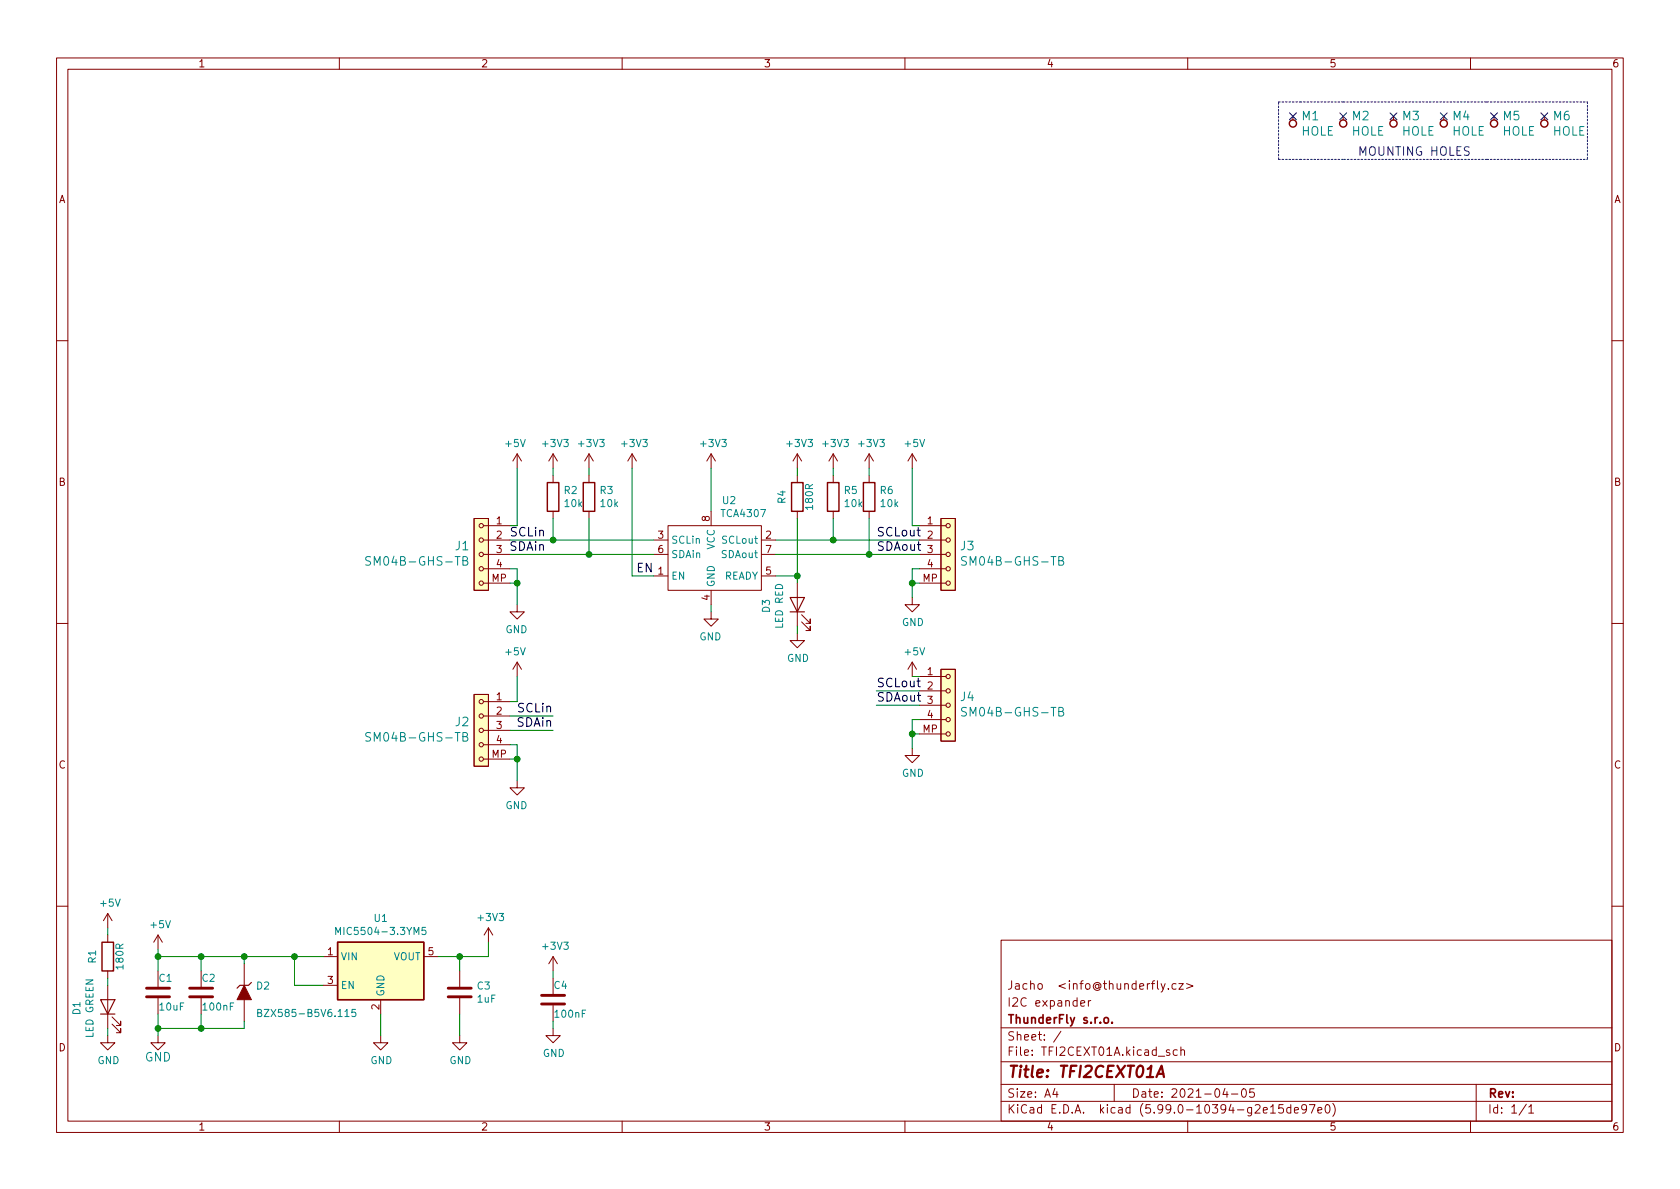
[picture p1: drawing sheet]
<svg xmlns="http://www.w3.org/2000/svg" width="297mm" height="210mm" viewBox="0 0 297 210" stroke-linecap="round" stroke-linejoin="round" font-family="sans-serif">
<g fill="none" stroke="#840000" stroke-width=".18">
<path d="M10 10.2h277v190.1h-277zM12 12.2h273v186.1h-273zM60 10.2v2M110 10.2v2M160 10.2v2M210 10.2v2M260 10.2v2M228.6 20.6v.6M237.5 20.6v.6M246.4 20.6v.6M255.3 20.6v.6M264.2 20.6v.6"/>
<path d="M273 20.6v.6M10 60.2h2M285 60.2h2M83.8 91.7h2.6v12.7h-2.6zM85.5 98h4.7M85.5 95.5h4.7M85.5 93h4.7M91.4 80.3v2.5M91.4 80.3l.8 1.2M91.4 80.3l-.7 1.2M97.8 80.3v2.5M97.8 84.1v1.2"/>
<path d="M97.8 90.4v1.3M97.8 80.3l-.8 1.2M97.8 80.3l.8 1.2M104.1 80.3l-.7 1.2M104.1 80.3v2.5M104.1 84.1v1.2M104.1 90.4v1.3M104.1 80.3l.8 1.2M111.8 80.3l-.8 1.2M111.8 80.3v2.5M111.8 80.3l.7 1.2M115.6 98h2.5"/>
<path d="M115.6 95.5h2.5M118.1 93h16.5v11.4h-16.5zM125.7 80.3l-.7 1.2M125.7 80.3v2.5M125.7 90.4v2.6M125.7 80.3l.8 1.2M134.6 98h2.6M134.6 95.5h2.6M141 80.3v2.5M141 84.1v1.2M141 90.4v1.3M141 80.3l-.8 1.2"/>
<path d="M141 80.3l.7 1.2M147.3 80.3v2.5M147.3 84.1v1.2M147.3 90.4v1.3M147.3 80.3l-.7 1.2M147.3 80.3l.8 1.2M153.7 80.3v2.5M153.7 84.1v1.2M153.7 90.4v1.3M153.7 80.3l-.8 1.2M153.7 80.3l.7 1.2M161.3 80.3v2.5"/>
<path d="M161.3 80.3l-.8 1.2M161.3 80.3l.8 1.2M162.6 98h4.7M162.6 95.5h4.7M162.6 93h4.7M166.4 91.7h2.5v12.7h-2.5zM10 110.2h2M85.5 103.1h4.7M85.5 100.6h4.7M91.4 106.9v1.3h-1.2l1.2 1.3 1.3-1.3h-1.3M91.4 117.1l.8 1.3M91.4 117.1v2.5"/>
<path d="M91.4 117.1l-.7 1.3M115.6 101.8h2.5M125.7 108.2v1.3h-1.2l1.2 1.2 1.3-1.2h-1.3M125.7 104.4v2.5M134.6 101.8h2.6M141 112v1.3h1.2l-1.2 1.2-1.3-1.2h1.3M141 103.1v7.6M141.7 110l1.6 1.5v-.8v.8h-.8M141.7 108.7l1.6 1.5v-.7v.7h-.8M161.3 105.7v1.2h1.3l-1.3 1.3-1.3-1.3h1.3M161.3 117.1l-.8 1.3M161.3 117.1v2.5"/>
<path d="M161.3 117.1l.8 1.3M162.6 103.1h4.7M162.6 100.6h4.7M162.6 119.6h4.7M166.4 118.4h2.5v12.7h-2.5zM285 110.2h2M83.8 122.8h2.6v12.7h-2.6zM85.5 134.2h4.7M85.5 131.7h4.7M85.5 129.2h4.7M85.5 126.6h4.7M85.5 124.1h4.7"/>
<path d="M91.4 138v1.3h-1.2l1.2 1.3 1.3-1.3h-1.3M161.3 132.3v1.3h1.3l-1.3 1.3-1.3-1.3h1.3M162.6 129.8h4.7M162.6 127.2h4.7M162.6 124.7h4.7M162.6 122.2h4.7M10 160.2h2M19 161.5v2.6M19 165.3v1.3M19 171.7v1.3M19 174.2v7.7M19 161.5l-.7 1.3"/>
<path d="M19 161.5l.8 1.3M19.8 179.8l1.5 1.6v-.8v.8h-.7M27.9 165.3l-.7 1.3M27.9 165.3v2.6M27.9 171.7v2.8M27.9 176.5v2.8M27.9 165.3l.8 1.3M35.6 171.7v2.8M35.6 176.5v2.8M43.2 170.4v3.8M43.2 176.8v3.8M57.1 169.2h2.6"/>
<path d="M57.1 174.2h2.6M67.3 176.8v2.5M74.9 169.2h2.6M81.3 171.7v2.8M81.3 176.5v2.8M86.4 164.1l-.8 1.2M86.4 164.1v2.5M86.4 164.1l.7 1.2M97.8 169.2l-.8 1.2M97.8 169.2v2.5M97.8 173v2.8M97.8 177.8v2.8"/>
<path d="M97.8 169.2l.8 1.2M177 166.3h108v32h-108zM191.1 177.4l.7-.1-.1-.3-.4-.1-.2 .2v.8h.6M192.4 176.9v1M192.9 176.9l-.3 .1-.2 .2M205.3 173.9l.3 1M206 173.9l-.5 1.4-.2 .1M206.6 174.8v.1M207.9 174l-.4-.1-.3 .3v.4l.2 .3h.5M208.4 173.9h.8l-.8 1h.8M209.8 173.9l1.1 .5-1.1 .4M285 160.2h2"/>
<path d="M19 183.1v1.3h1.3l-1.3 1.3-1.2-1.3h1.2M19.8 181.1l1.5 1.5v-.7v.7h-.7M27.9 183.1v1.3h1.3l-1.3 1.3-1.2-1.3h1.2M60 198.3v2M67.3 183.1v1.3h1.3l-1.3 1.3-1.3-1.3h1.3M81.3 183.1v1.3h1.2l-1.2 1.3-1.3-1.3h1.3M97.8 181.9v1.2h1.3l-1.3 1.3-1.3-1.3h1.3M110 198.3v2M160 198.3v2M177 194.8h108M177 191.8h108M177 187.8h108"/>
<path d="M177 181.8h108M186.5 192.5l-.4 1h1M186.9 193v1M187.6 182.4l-1.3 1.9M197 191.8v3M206.8 185.7l-.4-.1-.2 .2 .1 .3 .5 .1v.4h-.6M208.1 185.7l-.4-.1-.3 .3v.4l.2 .3h.5M208.8 185.8l.2-.2 .4 .1v.9M208.8 185.1v1.5M210 198.3v2M216.6 192.5l-.4 1h.9M216.9 193v1"/>
<path d="M217.7 193.5h1.2M219.7 192.6l.2-.1a.81 .81 0 0 1 .5 .7 .81 .81 0 0 1-.3 .8h-.1a.81 .81 0 0 1-.6-.6 .81 .81 0 0 1 .3-.8zM221.7 192.5h-.7l-.1 .7 .2-.1 .5 .1 .2 .2-.1 .5-.2 .1-.6-.1M224.6 195.8l.5-.5v1.5M224.6 196.8h.9M226.9 195.3h-.8v.7l.2-.1 .5 .1 .1 .2v.5l-.3 .1-.5-.1M228.2 195.9l-.4-.1-.3 .3v.4l.1 .3h.6M228.2 195.3v1.5M228.9 196.3l.7-.1-.1-.3-.4-.1-.2 .2v.8h.6M231 196l-.3 .3h-.3l-.3-.3 .2-.6 .4-.1 .2 .2a.99 .99 0 0 1-.3 1.3h-.3M231.5 195.3h1l-.6 1.5M233 196.3l.7-.1-.1-.3-.4-.1-.2 .2 .1 .8h.5"/>
<path d="M234.4 195.5l.2-.2a.81 .81 0 0 1 .6 .7 .81 .81 0 0 1-.3 .8h-.1a.81 .81 0 0 1-.4-1.3zM235.6 195.1a1.72 1.72 0 0 1 0 2.3M260 198.3v2M261 191.8v6.5M269.9 195.3l-1.3 1.9M270.3 195.8l.4-.5v1.5M270.3 196.8h.9"/>
<circle cx="85.1" cy="93" r=".38"/>
<circle cx="85.1" cy="95.5" r=".38"/>
<circle cx="85.1" cy="98" r=".38"/>
<circle cx="167.6" cy="98" r=".38"/>
<circle cx="167.6" cy="95.5" r=".38"/>
<circle cx="167.6" cy="93" r=".38"/>
<circle cx="85.1" cy="103.1" r=".38"/>
<circle cx="85.1" cy="100.6" r=".38"/>
<circle cx="167.6" cy="103.1" r=".38"/>
<circle cx="167.6" cy="100.6" r=".38"/>
<circle cx="167.6" cy="119.6" r=".38"/>
<circle cx="85.1" cy="131.7" r=".38"/>
<circle cx="85.1" cy="134.2" r=".38"/>
<circle cx="85.1" cy="124.1" r=".38"/>
<circle cx="85.1" cy="129.2" r=".38"/>
<circle cx="85.1" cy="126.6" r=".38"/>
<circle cx="167.6" cy="124.7" r=".38"/>
<circle cx="167.6" cy="122.2" r=".38"/>
<circle cx="167.6" cy="127.2" r=".38"/>
<circle cx="167.6" cy="129.8" r=".38"/>
</g>
<path d="M204.5 190.5l.9-2 .4 2M204.7 189.9h1" fill="none" stroke="#840000" stroke-width=".4"/>
<path d="M195.3 180.1l.2-.2 .4 .2 .1 .5-.2 .3h-.3l-.2-.1zM196.6 180.8v.1" fill="none" stroke="#840000" stroke-width=".3"/>
<g fill="#ffffc2" stroke="#ffffc2" stroke-width=".18">
<path d="M83.8 91.7h2.6v12.7h-2.6z"/>
<path d="M59.7 166.6h15.2v10.2h-15.2z"/>
<path d="M166.4 91.7h2.5v12.7h-2.5z"/>
<path d="M166.4 118.4h2.5v12.7h-2.5z"/>
<path d="M83.8 122.8h2.6v12.7h-2.6z"/>
</g>
<path d="M65.5 98.5l-.6-.1-.2 .2v.4l.7 .3 .1 .4-.3 .2h-.5M81.9 99.1h.5l.2-.1 .1-.3-.2-.2-.6-.1v1.5h.5l.3-.2a.4 .4 0 0 0-.3-.6M170.9 98.5l-.6-.1-.3 .3 .2 .4 .6 .3v.4l-.2 .1h-.6M187.2 99.1h.7l.1-.2-.1-.4-.7-.1v1.5h.6l.3-.2a.4 .4 0 0 0-.4-.6M65.5 129.6l-.6-.1-.2 .2v.4l.7 .3 .1 .4-.3 .3-.5-.1M81.9 130.3h.5l.2-.2 .1-.3-.2-.2-.6-.1v1.6h.5l.3-.3a.4 .4 0 0 0-.3-.5M170.9 125.2l-.6-.1-.3 .3 .2 .3 .6 .3v.5l-.2 .1-.6-.1M187.2 125.8l.7-.1 .1-.2-.1-.3-.7-.1v1.5h.6l.3-.3a.4 .4 0 0 0-.4-.5M45.6 179.1l.5-.1 .1-.1v-.3l-.6-.1v1.3h.5l.1-.2 .1-.3-.3-.2M59.4 165.3v-1.3l.4 .9 .4-.9v1.3M62.9 178.5h-.6l-.1 .6 .2-.1h.4l.1 .2v.4l-.2 .2-.5-.2M75.3 164h-.6l-.1 .6 .2-.1h.4l.1 .2v.4l-.2 .2-.5-.2" fill="none" stroke="#008484" stroke-width=".18"/>
<g fill="none" stroke="#840000" stroke-width=".25">
<path d="M96.8 85.3h2v5.1h-2zM103.1 85.3h2.1v5.1h-2.1zM140 85.3h2v5.1h-2zM146.3 85.3h2v5.1h-2zM152.7 85.3h2v5.1h-2zM18 166.6h2.1v5.1h-2.1zM59.7 166.6h15.2v10.2h-15.2z"/>
<circle cx="228.6" cy="21.8" r=".63"/>
<circle cx="237.5" cy="21.8" r=".63"/>
<circle cx="246.4" cy="21.8" r=".63"/>
<circle cx="255.3" cy="21.8" r=".63"/>
<circle cx="264.2" cy="21.8" r=".63"/>
<circle cx="273" cy="21.8" r=".63"/>
</g>
<path d="M139.7 105.7h2.5l-1.2 2.5zM139.7 108.2h2.5M17.8 176.8h2.5l-1.3 2.5zM17.8 179.3h2.5M44.4 173.7l-.5 .5h-1.5l-.5 .5" fill="none" stroke="#840000" stroke-width=".2"/>
<path d="M25.9 176.3h4.1M25.9 174.7h4.1M33.5 176.3h4.1M33.5 174.7h4.1M79.2 176.3h4.1M79.2 174.7h4.1M95.8 177.5h4M95.8 176h4" fill="none" stroke="#840000" stroke-width=".51"/>
<path d="M43.2 174.2l1.2 2.6h-2.5z" fill="#840000" stroke="#840000" stroke-width=".18"/>
<path d="M226.1 18h3.8M229.9 18h7.6M237.5 18h25.4M262.9 18h17.8M280.7 18v10.2M226.1 28.2v-10.2M226.1 28.2h3.8M229.9 28.2h7.6M262.9 28.2h-25.4M262.9 28.2h17.8" fill="none" stroke="#0000c2" stroke-width=".18" stroke-dasharray=".3 .3"/>
<g fill="none" stroke="#008400" stroke-width=".18">
<path d="M90.2 95.5h25.4M90.2 98h25.4M91.4 82.8v10.2M97.8 82.8v1.3M97.8 91.7v3.8M104.1 82.8v1.3M104.1 91.7v6.3M111.8 82.8v19h3.8M125.7 82.8v7.6M137.2 95.5h25.4M137.2 98h25.4M141 82.8v1.3"/>
<path d="M141 91.7v11.4M147.3 82.8v1.3M147.3 91.7v3.8M153.7 82.8v1.3M153.7 91.7v6.3M161.3 82.8v10.2M90.2 103.1h1.2M90.2 100.6h1.2v6.3M91.4 119.6v4.5h-1.2M125.7 106.9v1.3M137.2 101.8h3.8M141 110.7v1.3"/>
<path d="M161.3 103.1h1.3M162.6 100.6h-1.3v5.1M90.2 129.2h7.6M90.2 131.7h1.2v6.3M90.2 134.2h1.2M90.2 126.6h7.6M154.9 122.2h7.7M154.9 124.7h7.7M161.3 129.8h1.3M162.6 127.2h-1.3v5.1M19 164.1v1.2M19 173v1.2"/>
<path d="M27.9 169.2h29.2M27.9 167.9v3.8M27.9 179.3v3.8M35.6 169.2v2.5M35.6 179.3v2.6M43.2 169.2v1.2M52.1 169.2v5h5M67.3 179.3v3.8M81.3 169.2v2.5M81.3 179.3v3.8M86.4 166.6v2.6h-8.9M97.8 171.7v1.3"/>
<path d="M19 181.9v1.2M43.2 180.6v1.3h-15.3M97.8 180.6v1.3"/>
</g>
<path d="M228 20l1.2 1.2M229.2 20l-1.2 1.2M236.9 20l1.2 1.2M238.1 20l-1.2 1.2M245.8 20l1.2 1.2M247 20l-1.2 1.2M254.7 20l1.2 1.2M255.9 20l-1.2 1.2M263.6 20l1.2 1.2M264.8 20l-1.2 1.2M272.4 20l1.3 1.2M273.7 20l-1.3 1.2" fill="none" stroke="#000084" stroke-width=".18"/>
<g fill="#008400" stroke="#008400" stroke-width=".18">
<circle cx="91.4" cy="103.1" r=".51"/>
<circle cx="91.4" cy="134.2" r=".51"/>
<circle cx="52.1" cy="169.2" r=".51"/>
<circle cx="81.3" cy="169.2" r=".51"/>
<circle cx="97.8" cy="95.5" r=".51"/>
<circle cx="104.1" cy="98" r=".51"/>
<circle cx="161.3" cy="129.8" r=".51"/>
<circle cx="35.6" cy="169.2" r=".51"/>
<circle cx="43.2" cy="169.2" r=".51"/>
<circle cx="35.6" cy="181.9" r=".51"/>
<circle cx="27.9" cy="181.9" r=".51"/>
<circle cx="27.9" cy="169.2" r=".51"/>
<circle cx="141" cy="101.8" r=".51"/>
<circle cx="147.3" cy="95.5" r=".51"/>
<circle cx="161.3" cy="103.1" r=".51"/>
<circle cx="153.7" cy="98" r=".51"/>
</g>
<text font-size="2.8" fill="#840000" x="178" y="190.6">Title: TFI2CEXT01A</text>
<g font-size="2.1" fill="#008484">
<text x="230" y="24">HOLE</text>
<text x="230.2" y="21.3">M1</text>
<text x="238.9" y="24">HOLE</text>
<text x="239.1" y="21.3">M2</text>
<text x="247.8" y="24">HOLE</text>
<text x="248" y="21.3">M3</text>
<text x="256.7" y="24">HOLE</text>
<text x="256.9" y="21.3">M4</text>
<text x="265.6" y="24">HOLE</text>
<text x="265.8" y="21.3">M5</text>
<text x="274.5" y="24">HOLE</text>
<text x="274.7" y="21.3">M6</text>
<text x="65.7" y="100">SM04B-GHS-TB</text>
<text x="80.5" y="97.3">J1</text>
<text x="169.8" y="97.3">J3</text>
<text x="171.1" y="100">SM04B-GHS-TB</text>
<text x="169.8" y="124">J4</text>
<text x="65.7" y="131.1">SM04B-GHS-TB</text>
<text x="80.5" y="128.4">J2</text>
<text x="171.1" y="126.7">SM04B-GHS-TB</text>
<text x="25.6" y="187.7">GND</text>
</g>
<text font-size="2.1" fill="#0000c2" x="240" y="27.5">MOUNTING HOLES</text>
<g font-size="2.1" fill="#008400">
<text x="90.4" y="94.9">SCLin</text>
<text x="154.9" y="94.9">SCLout</text>
<text x="154.9" y="121.5">SCLout</text>
</g>
<g font-size="2.1">
<text x="90.2" y="97.4">SDAin</text>
<text x="112.6" y="101.2">EN</text>
<text x="154.9" y="97.4">SDAout</text>
<text x="91.7" y="126">SCLin</text>
<text x="154.9" y="124.1">SDAout</text>
<text x="91.4" y="128.5">SDAin</text>
</g>
<g font-size="2.1" fill="#840000">
<text x="178" y="178">I2C expander</text>
<text x="178" y="175">Jacho &lt;info@thunderfly.cz&gt;</text>
<text x="178" y="184">Sheet: /</text>
<text x="178" y="181">ThunderFly s.r.o.</text>
<text x="178" y="186.7">File: TFI2CEXT01A.kicad_sch</text>
<text x="178" y="196.9">KiCad E.D.A. kicad (5.99.0-10394-g2e15de97e0)</text>
<text x="178" y="194.1">Size: A4</text>
<text x="200" y="194.1">Date: 2021-04-05</text>
<text x="263" y="194.1">Rev:</text>
<text x="263" y="196.9">Id: 1/1</text>
</g>
<g font-size="1.8" fill="#840000">
<text x="35" y="11.9">1</text>
<text x="85" y="11.9">2</text>
<text x="135" y="11.9">3</text>
<text x="185" y="11.9">4</text>
<text x="235" y="11.9">5</text>
<text x="285" y="11.9">6</text>
<text x="10.3" y="35.9">A</text>
<text x="285.3" y="35.9">A</text>
<text x="10.3" y="85.9">B</text>
<text x="285.3" y="85.9">B</text>
<text x="87.8" y="92.7">1</text>
<text x="87.8" y="95.2">2</text>
<text x="116.3" y="95.2">3</text>
<text x="125.5" y="92.2" transform="rotate(-90 125.5 92.2)">8</text>
<text x="135.4" y="95.2">2</text>
<text x="164" y="92.7">1</text>
<text x="164" y="95.2">2</text>
<text x="87.8" y="97.8">3</text>
<text x="87.8" y="100.3">4</text>
<text x="116.3" y="101.6">1</text>
<text x="116.3" y="97.8">6</text>
<text x="135.4" y="101.6">5</text>
<text x="135.4" y="97.8">7</text>
<text x="164" y="97.8">3</text>
<text x="164" y="100.3">4</text>
<text x="86.9" y="102.9">MP</text>
<text x="125.5" y="106.2" transform="rotate(-90 125.5 106.2)">4</text>
<text x="163.1" y="102.9">MP</text>
<text x="164" y="119.4">1</text>
<text x="87.8" y="123.8">1</text>
<text x="164" y="121.9">2</text>
<text x="164" y="124.5">3</text>
<text x="87.8" y="126.4">2</text>
<text x="87.8" y="128.9">3</text>
<text x="87.8" y="131.4">4</text>
<text x="163.1" y="129.5">MP</text>
<text x="164" y="127">4</text>
<text x="10.3" y="135.9">C</text>
<text x="86.9" y="134">MP</text>
<text x="285.3" y="135.9">C</text>
<text x="57.9" y="168.9">1</text>
<text x="57.9" y="174">3</text>
<text x="75.7" y="168.9">5</text>
<text x="67.1" y="178.5" transform="rotate(-90 67.1 178.5)">2</text>
<text x="10.3" y="185.9">D</text>
<text x="285.3" y="185.9">D</text>
<text x="35" y="199.9">1</text>
<text x="85" y="199.9">2</text>
<text x="135" y="199.9">3</text>
<text x="185" y="199.9">4</text>
<text x="235" y="199.9">5</text>
<text x="285" y="199.9">6</text>
</g>
<g font-size="1.8" fill="#008484">
<text x="89.5" y="79">+5V</text>
<text x="96.1" y="79">+3V3</text>
<text x="102.4" y="79">+3V3</text>
<text x="110.1" y="79">+3V3</text>
<text x="124" y="79">+3V3</text>
<text x="139.3" y="79">+3V3</text>
<text x="145.6" y="79">+3V3</text>
<text x="152" y="79">+3V3</text>
<text x="160.1" y="79">+5V</text>
<text x="99.8" y="87.3">R2</text>
<text x="99.9" y="89.7">10k</text>
<text x="106.1" y="87.3">R3</text>
<text x="106.2" y="89.7">10k</text>
<text x="127.8" y="89.1">U2</text>
<text x="138.9" y="89" transform="rotate(-90 138.9 89)">R4</text>
<text x="143.7" y="90" transform="rotate(-90 143.7 90)">180R</text>
<text x="149.3" y="87.3">R5</text>
<text x="149.4" y="89.7">10k</text>
<text x="155.6" y="87.3">R6</text>
<text x="155.8" y="89.7">10k</text>
<text x="127.7" y="91.4">TCA4307</text>
<text x="118.6" y="96.1">SCLin</text>
<text x="118.6" y="98.7">SDAin</text>
<text x="126.4" y="97.2" transform="rotate(-90 126.4 97.2)">VCC</text>
<text x="127.6" y="98.7">SDAout</text>
<text x="127.8" y="96.1">SCLout</text>
<text x="118.6" y="102.5">EN</text>
<text x="126.4" y="103.9" transform="rotate(-90 126.4 103.9)">GND</text>
<text x="127.9" y="102.5">READY</text>
<text x="89.3" y="112">GND</text>
<text x="123.6" y="113.2">GND</text>
<text x="136.1" y="108.3" transform="rotate(-90 136.1 108.3)">D3</text>
<text x="138.4" y="111" transform="rotate(-90 138.4 111)">LED RED</text>
<text x="159.5" y="110.7">GND</text>
<text x="89.5" y="115.9">+5V</text>
<text x="139.1" y="117">GND</text>
<text x="160.1" y="115.9">+5V</text>
<text x="159.5" y="137.4">GND</text>
<text x="89.3" y="143.1">GND</text>
<text x="17.8" y="160.3">+5V</text>
<text x="26.7" y="164.1">+5V</text>
<text x="60.4" y="165.3">MIC5504-3.3YM5</text>
<text x="66.2" y="163">U1</text>
<text x="84.7" y="162.9">+3V3</text>
<text x="96.1" y="167.9">+3V3</text>
<text x="17" y="170.3" transform="rotate(-90 17 170.3)">R1</text>
<text x="21.8" y="171.3" transform="rotate(-90 21.8 171.3)">180R</text>
<text x="28.1" y="173.6">C1</text>
<text x="35.7" y="173.6">C2</text>
<text x="60.2" y="169.8">VIN</text>
<text x="69.5" y="169.8">VOUT</text>
<text x="14.2" y="179.4" transform="rotate(-90 14.2 179.4)">D1</text>
<text x="28.3" y="178.7">10uF</text>
<text x="36" y="178.7">100nF</text>
<text x="45.4" y="175">D2</text>
<text x="46.7" y="179.8">BZX585-B5V6.115</text>
<text x="60.2" y="174.9">EN</text>
<text x="67.9" y="176.3" transform="rotate(-90 67.9 176.3)">GND</text>
<text x="84.4" y="175">C3</text>
<text x="84.4" y="177.3">1uF</text>
<text x="98" y="174.9">C4</text>
<text x="98.2" y="180">100nF</text>
<text x="16.5" y="183.4" transform="rotate(-90 16.5 183.4)">LED GREEN</text>
<text x="17.2" y="188.2">GND</text>
<text x="65.5" y="188.2">GND</text>
<text x="79.4" y="188.2">GND</text>
<text x="96" y="186.9">GND</text>
</g>
</svg>
